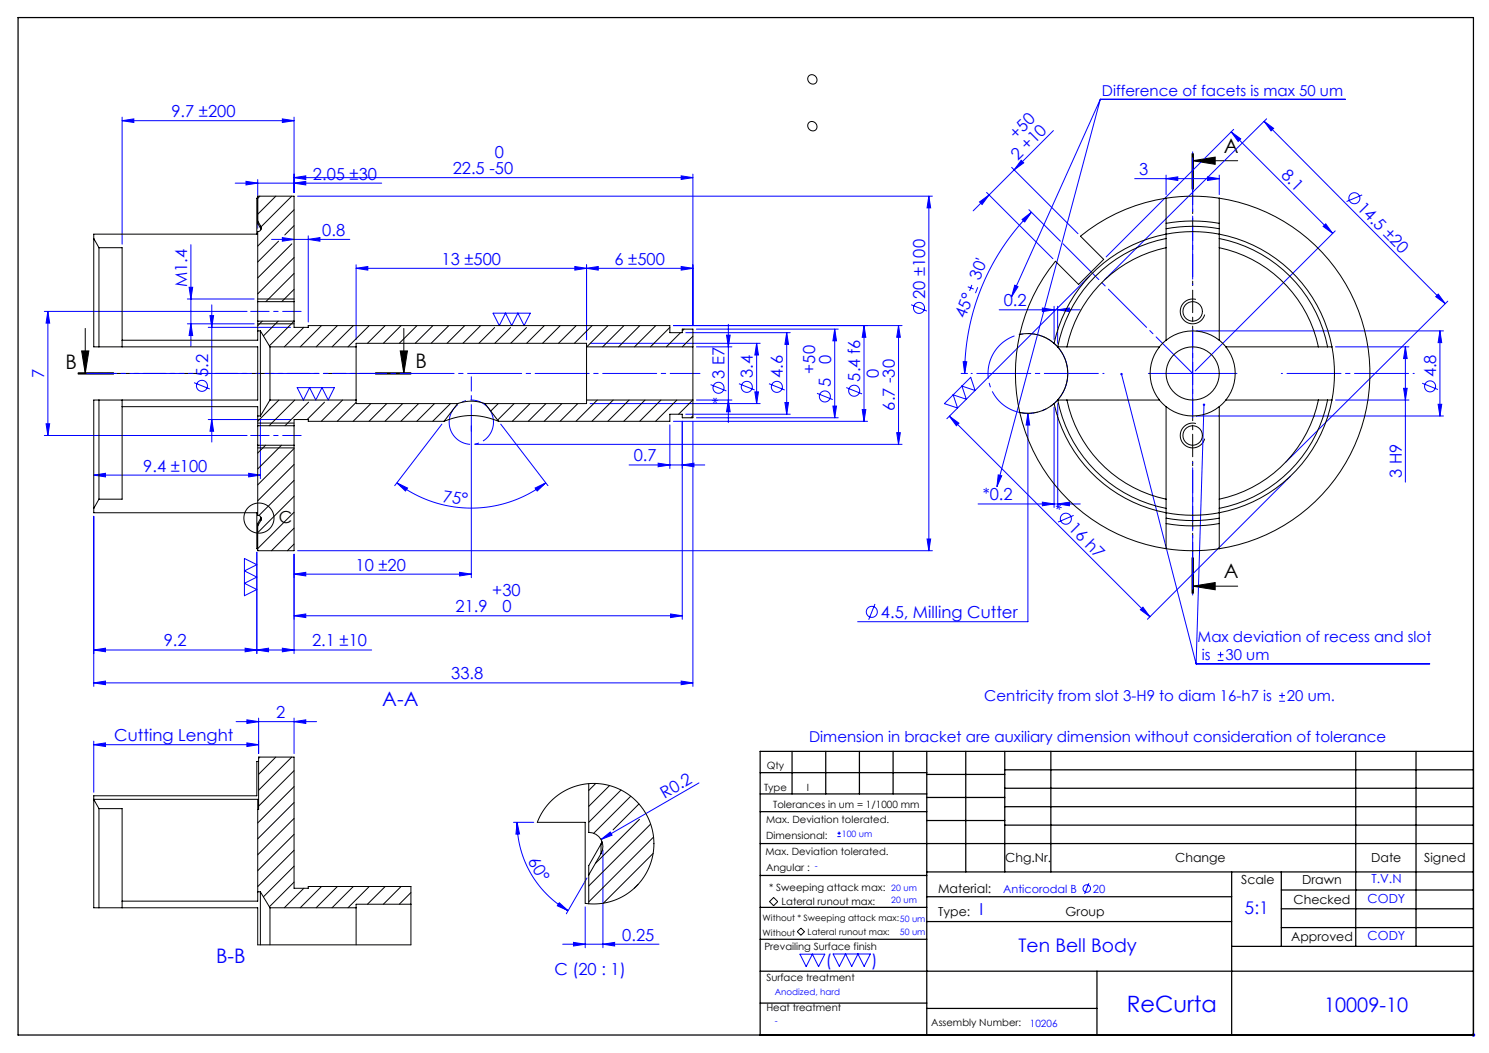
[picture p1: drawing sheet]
<svg xmlns="http://www.w3.org/2000/svg" width="420mm" height="297mm" viewBox="0 0 420 297" stroke-linecap="round" stroke-linejoin="round" font-family="sans-serif">
<g fill="none" stroke="#00f" stroke-width=".28">
<path d="M34.4 34l3.3-.5v1zM34.4 33v35.9M34.4 34h48.5M79.6 33.5l3.3 .5-3.3 .5zM82.9 33v21.3M297.1 36.8l-22.6 22.7M310.4 28h69.1M310.4 28l-25.1 55.7M310.4 28l-29.2 109.3M347.3 37.2l28.6 28.6M347.3 37.2l2.7 2-.8 .7zM348 36.5l-36 36"/>
<path d="M356.6 34.2l51.1 51.5M356.6 34.2l2.7 2-.8 .7zM357.3 33.5l-45.7 45.4M66.3 51.7h41.4M69.4 51.1l3.3 .6-3.3 .5zM72.7 50.7v13.6M82.9 51.7l3.3-.6v1.1zM82.9 50.1l3.3-.5v1zM82.9 50.1h112.5M83.9 55.3h179.1M192.1 49.6l3.3 .5-3.3 .5zM195.4 49.1v42.7"/>
<path d="M262 55.3l.5 3.3h-1zM262 55.3v100M276.3 57l2.7-2-2 2.7zM278.3 54.3l18.7 18.7M285.4 47.2l18.7 18.7M288 45.2l.8 .7-2.7 2zM290.2 59.2l8.9 8.8M290.9 59.9a64.3 64.3 0 0 0-18.8 45.4M320.1 50.4h23.8M328.9 50.4l3.3-.5v1zM328.9 49.4v5.5M340.6 49.9l3.3 .5-3.3 .5z"/>
<path d="M343.9 49.4v5.5M384.2 55l-4.4 1.8M53.8 69v28.7M76.6 67.5h22.1M79.6 67l3.3 .5-3.3 .5zM86.9 67.5l3.3-.5v1zM86.9 66.5v24.3M100.4 75.7l3.3-.5v1zM100.4 74.7v21.1M162.1 75.2l3.3 .5-3.3 .5zM165.4 75.7l3.3-.5v1zM165.4 74.7v21.1"/>
<path d="M192.1 75.2l3.3 .5-3.3 .5zM195.4 75.7h-95M288.3 61.9l2.6-2-1.9 2.7zM307.4 77.8l-40.3 40.3M373.2 63.9l.7-.8 2 2.7zM376.6 65.1l-39.5 39.5M12.5 87.8h57.2M13.5 87.8l.5 3.3h-1zM13.5 87.8v35M52.8 91.3h18.9M52.8 84.3h18.9M53.3 81h1.1l-.6 3.3z"/>
<path d="M53.8 91.3l.6 3.3h-1.1zM58.7 92.3h23.2M59.2 89h1l-.5 3.3zM59.7 86v38.7M139.1 88.3h10.5l-1.8 3.5-1.7-3.5-1.8 3.5-1.7-3.5-1.8 3.5zM166.4 96.8h48M189.9 91.8h64.5M193.4 93.8h29.5M196.4 97.8h10M196.4 92.8h40M204.9 94.5h1.1l-.6 3.3zM205.4 91.5v27.7"/>
<path d="M213.4 96.8v17M213.4 96.8l.5 3.3h-1zM221.9 93.8l.5 3.3h-1zM221.9 93.8v23M235.4 92.8v25M235.4 92.8l.6 3.3h-1.1zM243.7 91.8v27M243.7 91.8l.5 3.3h-1zM253.4 91.8v33.5M253.4 91.8l.6 3.3h-1.1zM257 86l4.4 1.7M273 80.9l1.6 .6"/>
<path d="M274.1 80.4l-.6 1.6M275.8 81l-.6 1.7M281.8 87.4h22.9M286.2 80.5l1 .4-1.9 2.8zM294 86.9l3.3 .5-3.3 .5zM297.3 86.4v9.4M298.3 87.4l3.3-.5v1zM298.3 86.4v10.4M336.4 92.8v25M337.4 93.3h69.8M376.7 97.8h20.7M396.4 97.8v38.2"/>
<path d="M396.4 97.8l.5 3.3h-1zM405 83.7l.7-.7 2 2.7zM406.2 93.3v24M406.2 93.3l.5 3.3h-1.1zM408.4 84.9l-45.7 45.4M13 119.5h1l-.5 3.3zM54.7 107.9l4.5 1.8M58.7 118.3h23.2M59.7 118.3l.5 3.3h-1zM73.4 118.3v16.7M83.8 109.3h10.5l-1.7 3.5-1.8-3.5-1.7 3.5-1.8-3.5-1.7 3.5zM124.7 119.6l-13.4 17.4"/>
<path d="M141.2 119.6l13.4 17.4M166.4 113.8h48M188.9 119.8v12.3M189.9 118.8h54.8M192.4 118.8v55.9M193.4 116.8h29.5M195.4 118.8v74.8M196.4 112.8h10M196.4 117.8h40M200.4 108.5l4.5 1.8M205.4 112.8l.6 3.3h-1.1zM208.4 108.2l4.5 1.8"/>
<path d="M212.9 110.5h1l-.5 3.3zM216.9 108.2l4.5 1.8M221.4 113.5h1l-.5 3.3zM230.4 110.9l4.5 1.8M234.9 114.5h1.1l-.6 3.3zM238.7 109.3l4.5 1.8M243.2 115.5h1l-.5 3.3zM267.8 117.4l56.6 56.6M267.8 117.4l2.7 2-.7 .7zM271.1 105.3h1.8M271.3 108.9l1.3 3.7-3.7-1.2 1.2 3.7-3.7-1.3 7.4-7.4 1.2 3.7zM271.7 102h1l-.6 3.3z"/>
<path d="M289.9 116.6l.5 3.3h-1zM289.9 116.6v58.8h-48M297.3 114.8v28.3M298.4 113.8v29.3M316.3 105.5l21.1 81.8M323.9 105.3h25M337.4 117.3h69.8M339.6 114.2l-2.2 73.1M376.7 112.8h20.7M395.9 109.5h1l-.5 3.3zM401.2 108.1l4.4 1.8M405.6 114h1.1l-.5 3.3z"/>
<path d="M12.5 122.8h57.2M26.4 134l3.3-.5v1zM26.4 134h47M70.1 133.5l3.3 .5-3.3 .5zM111.9 136.2l3 1.5-.5 .8zM111.9 136.2a34.5 34.5 0 0 0 42 0M132.9 120.1v42.8M133.9 125.3h120.5M150.9 137.7l3-1.5-2.4 2.3zM177.4 131.1h21.4M185.6 130.6l3.3 .5-3.3 .6zM192.4 131.1l3.3-.5v1.1z"/>
<path d="M252.9 122h1.1l-.6 3.3zM281.6 133.9l1 .3-1.4 3.1zM364 134.3l-40.3 40.4M26.4 145.6v48M68.9 157.5l3.5 1.8-3.5 1.7 3.5 1.8-3.5 1.7 3.5 1.8-3.5 1.7zM72.4 155.8v28.5M82.9 156.3v28M83.9 155.3h179.1M261.5 152h1l-.5 3.3zM275.9 142.1h28.8M294 141.6l3.3 .5-3.3 .5zM298.4 142.1l3.3-.5v1z"/>
<path d="M302.8 145.4l-4.4 1.9M82.9 173.7l3.3-.5v1zM82.9 173.7h109.5M82.9 161.9l3.3-.5v1zM82.9 161.9h50M129.6 161.4l3.3 .5-3.3 .5zM189.1 173.2l3.3 .5-3.3 .5zM246.8 170.4l-1.8 4.4M321.7 172l.7-.7 2 2.7zM26.4 183.3l3.3-.5v1zM26.4 192.6l3.3-.5v1zM26.4 192.6h169"/>
<path d="M69.1 182.8l3.3 .5-3.3 .5zM72.4 183.3l3.3-.5v1zM79.6 182.8l3.3 .5-3.3 .5zM104.8 183.3h-78.4M192.1 192.1l3.3 .5-3.3 .5zM337.4 187.3h65.9M343.5 186.3h1.6M343.5 184.7h1.6M344.3 183.9v1.6M360.8 197.8h1.6M360.8 196.2h1.6M361.6 195.4v1.6"/>
<path d="M26.4 210l3.3-.5v1.1zM26.4 209v14.5M26.4 210h46.5M66.6 203.5h22.7M69.6 203l3.3 .5-3.3 .5zM69.6 209.5l3.3 .5-3.3 .6zM72.9 202.5v10M82.9 203.5l3.3-.5v1zM82.9 202.5v10M144.8 231.9h5.8M145.8 231.9l.7 3.3-1 .1zM145.8 231.9a28.8 28.8 0 0 0 14.4 25"/>
<path d="M169.5 236.8l2.6-2.1 .5 .9zM170.1 239.8v27.5M197.2 220.8l-27.7 16M236.2 236h1M236.2 235h1M236.7 234.5v1M157.8 254.6l2.4 2.3-3-1.4zM165.1 255.8v11.5M165.6 247.6l-5.9 10.1M307.2 249.1l-1.3 3M158.7 266.3h27.2M161.8 265.8l3.3 .5-3.3 .5z"/>
<path d="M170.1 266.3l3.3-.5v1zM225.6 269.1h7l-1.7 3.5-1.8-3.5-1.7 3.5zM235 269.1h10.5l-1.8 3.5-1.7-3.5-1.7 3.5-1.8-3.5-1.7 3.5zM415.1 291.9h1M415.3 291.6l.7 .7M415.6 291.4v1M416 291.6l-.7 .7"/>
<circle cx="382" cy="55.9" r="1.56"/>
<circle cx="259.2" cy="86.8" r="1.56"/>
<circle cx="57" cy="108.8" r="1.56"/>
<circle cx="202.7" cy="109.4" r="1.56"/>
<circle cx="210.6" cy="109.1" r="1.56"/>
<circle cx="219.1" cy="109.1" r="1.56"/>
<circle cx="232.7" cy="111.8" r="1.56"/>
<circle cx="240.9" cy="110.2" r="1.56"/>
<circle cx="403.4" cy="109" r="1.56"/>
<circle cx="300.6" cy="146.3" r="1.56"/>
<circle cx="245.9" cy="172.6" r="1.56"/>
<circle cx="306.5" cy="250.6" r="1.06"/>
</g>
<g fill="none" stroke="#000" stroke-width=".28">
<path d="M228.2 34.6a1.33 1.33 0 0 1 2.1 .5 1.33 1.33 0 0 1-1.2 1.8 1.44 1.44 0 0 1-.9-2.3zM228.2 21.4a1.33 1.33 0 0 1 2.1 .5 1.33 1.33 0 0 1-1.2 1.8 1.44 1.44 0 0 1-.9-2.3zM336.2 43.3v10M336.4 45.3h12.7M336.4 45.3l6.4-1v2zM336.4 43.3v10M336.6 43.3v10M23 99h2.1l-1.1 6.3zM24 92.6v12.7M72.7 84.3h10.2M72.7 91.3h10.2M112.9 99h2l-1 6.3z"/>
<path d="M113.9 92.6v12.7M337.3 84.5a3.5 3.5 0 0 0-4.3 2.4 3.5 3.5 0 0 0 2.5 4.3 3.5 3.5 0 0 0 4.3-2.5M22 105.3h10M22 105.5h10M22 105.2h10M72.7 119.3h10.2M105.9 105.3h10M105.9 105.5h10M105.9 105.2h10M337.3 119.5a3.5 3.5 0 0 0-4.3 2.4 3.5 3.5 0 0 0 2.5 4.3 3.5 3.5 0 0 0 4.3-2.5M72.7 126.3h10.2M336.2 157.3v10"/>
<path d="M336.4 157.3v10M336.6 157.3v10zM336.4 165.3h12.7M336.4 165.3l6.4-1v2zM218.2 253.1l1.2 1.2-1.2 1.2-1.1-1.2zM224.9 262.8l1-1 1 1-1 1z"/>
<circle cx="73" cy="146.1" r="4.2"/>
</g>
<path d="M300.7 102a11.2 11.2 0 0 0-18.8-4.6 11.2 11.2 0 0 0 4.9 18.7 11.2 11.2 0 0 0 14.1-13.1l-.2-1" fill="none" stroke="#00f" stroke-width=".28" stroke-dasharray="15.2 1.3 1.3 1.3" stroke-dashoffset=".9" stroke-linecap="butt"/>
<path d="M138.9 117.3a6.3 6.3 0 0 0-10.4-2.6 6.3 6.3 0 0 0 2.8 10.4 6.3 6.3 0 0 0 7.7-7.5l-.1-.3" fill="none" stroke="#00f" stroke-width=".28" stroke-dasharray="15.2 1.3 1.3 1.3" stroke-dashoffset="7" stroke-linecap="butt"/>
<path d="M336.4 43.3v124" fill="none" stroke="#000" stroke-width=".28" stroke-dasharray="6.3 1.3 1.3 1.3" stroke-dashoffset="2.1"/>
<path d="M22 105.3h93.9" fill="none" stroke="#000" stroke-width=".28" stroke-dasharray="6.3 1.3 1.3 1.3" stroke-dashoffset="2"/>
<path d="M336.2 105.2l-36.4-36.5" fill="none" stroke="#00f" stroke-width=".28" stroke-dasharray="15.2 1.3 1.3 1.3" stroke-dashoffset=".9"/>
<path d="M197.4 105.3h-173" fill="none" stroke="#00f" stroke-width=".28" stroke-dasharray="15.2 1.3 1.3 1.3" stroke-dashoffset="6.8"/>
<path d="M84.9 87.8h-14.2M84.9 122.8h-14.2" fill="none" stroke="#00f" stroke-width=".28" stroke-dasharray="15.2 1.3 1.3 1.3" stroke-dashoffset="10"/>
<path d="M132.9 121.7v-15.4" fill="none" stroke="#00f" stroke-width=".28" stroke-dasharray="15.2 1.3 1.3 1.3" stroke-dashoffset="7.7"/>
<g fill="none" stroke="#000" stroke-width=".35">
<path d="M5.1 5h410.5v286.9h-410.5zM214.4 217.9h47M223.4 211.9v12M232.9 211.9v12M242.4 211.9v12M251.9 211.9v12M261.4 211.9v80M261.4 218.4h22M272.4 211.9v34M283.4 217.1h132.2M283.4 211.9v34M296.4 211.9v34"/>
<path d="M382.4 211.9v55M399.4 211.9v55M415.6 211.9h-201.2v80M214.4 237.9h201.2M214.4 228.9h47M214.4 223.9h47M261.4 224.9h22M261.4 231.4h22M283.4 222.3h132.2M283.4 227.5h132.2M283.4 232.7h132.2M214.4 255.9h47"/>
<path d="M214.4 246.9h47M261.4 245.9h154.2M261.4 259.9h86M261.4 252.9h86M347.4 245.9v46M361.4 245.9v21M361.4 251h54.2M361.4 256.3h54.2M214.4 273.9h201.2M214.4 264.9h47M309.4 273.9v18M347.4 266.9h68.2"/>
<path d="M361.4 261.6h54.2M214.4 282.9h47M261.4 284.4h48"/>
</g>
<path d="M336.4 80.3v-37.5M311.4 105.3h-37.5M361.4 105.3h37.5M336.4 130.3v37.5" fill="none" stroke="#00f" stroke-width=".28" stroke-dasharray="15.2 1.3 1.3 1.3" stroke-dashoffset="-1.6"/>
<g fill="#000">
<path d="M336.4 45.3l6.4-1v2zM336.4 165.3l6.4-1v2z"/>
<path d="M23 99h2.1l-1.1 6.3zM112.9 99h2l-1 6.3z"/>
</g>
<g fill="#00f">
<path d="M289.9 116.6l.5 3.3h-1z"/>
<path d="M169.5 236.8l2.6-2.1 .5 .9z"/>
<path d="M129.6 161.4l3.3 .5-3.3 .5zM82.9 161.9l3.3-.5v1z"/>
<path d="M252.9 122h1.1l-.6 3.3zM253.4 91.8l.6 3.3h-1.1z"/>
<path d="M70.1 133.5l3.3 .5-3.3 .5zM26.4 134l3.3-.5v1z"/>
<path d="M162.1 75.2l3.3 .5-3.3 .5zM100.4 75.7l3.3-.5v1zM189.1 173.2l3.3 .5-3.3 .5zM82.9 173.7l3.3-.5v1z"/>
<path d="M294 86.9l3.3 .5-3.3 .5zM298.3 87.4l3.3-.5v1zM294 141.6l3.3 .5-3.3 .5zM298.4 142.1l3.3-.5v1zM165.4 75.7l3.3-.5v1zM192.1 75.2l3.3 .5-3.3 .5zM82.9 50.1l3.3-.5v1zM192.1 49.6l3.3 .5-3.3 .5zM34.4 34l3.3-.5v1zM79.6 33.5l3.3 .5-3.3 .5zM79.6 67l3.3 .5-3.3 .5zM86.9 67.5l3.3-.5v1zM72.4 183.3l3.3-.5v1zM79.6 182.8l3.3 .5-3.3 .5zM185.6 130.6l3.3 .5-3.3 .6zM192.4 131.1l3.3-.5v1.1z"/>
<path d="M69.4 51.1l3.3 .6-3.3 .5zM82.9 51.7l3.3-.6v1.1z"/>
<path d="M276.3 57l2.7-2-2 2.7zM288 45.2l.8 .7-2.7 2z"/>
<path d="M288.3 61.9l2.6-2-1.9 2.7zM271.7 102h1l-.6 3.3z"/>
<path d="M13 119.5h1l-.5 3.3zM13.5 87.8l.5 3.3h-1zM53.8 91.3l.6 3.3h-1.1zM53.3 81h1.1l-.6 3.3z"/>
<path d="M396.4 97.8l.5 3.3h-1zM395.9 109.5h1l-.5 3.3zM406.2 93.3l.5 3.3h-1.1zM405.6 114h1.1l-.5 3.3zM204.9 94.5h1.1l-.6 3.3zM205.4 112.8l.6 3.3h-1.1zM235.4 92.8l.6 3.3h-1.1zM234.9 114.5h1.1l-.6 3.3zM243.7 91.8l.5 3.3h-1zM243.2 115.5h1l-.5 3.3zM59.2 89h1l-.5 3.3zM59.7 118.3l.5 3.3h-1zM213.4 96.8l.5 3.3h-1zM212.9 110.5h1l-.5 3.3zM262 55.3l.5 3.3h-1zM261.5 152h1l-.5 3.3z"/>
<path d="M221.9 93.8l.5 3.3h-1zM221.4 113.5h1l-.5 3.3z"/>
<path d="M145.8 231.9l.7 3.3-1 .1zM157.8 254.6l2.4 2.3-3-1.4z"/>
<path d="M356.6 34.2l2.7 2-.8 .7zM405 83.7l.7-.7 2 2.7z"/>
<path d="M267.8 117.4l2.7 2-.7 .7zM321.7 172l.7-.7 2 2.7z"/>
<path d="M347.3 37.2l2.7 2-.8 .7zM373.2 63.9l.7-.8 2 2.7z"/>
<path d="M111.9 136.2l3 1.5-.5 .8zM150.9 137.7l3-1.5-2.4 2.3z"/>
<path d="M69.6 203l3.3 .5-3.3 .5zM82.9 203.5l3.3-.5v1zM26.4 210l3.3-.5v1.1zM69.6 209.5l3.3 .5-3.3 .6zM161.8 265.8l3.3 .5-3.3 .5zM170.1 266.3l3.3-.5v1z"/>
<path d="M26.4 183.3l3.3-.5v1zM69.1 182.8l3.3 .5-3.3 .5zM26.4 192.6l3.3-.5v1zM192.1 192.1l3.3 .5-3.3 .5z"/>
<path d="M328.9 50.4l3.3-.5v1zM340.6 49.9l3.3 .5-3.3 .5z"/>
<path d="M316.1 105.3a.34 .34 0 0 0 .1 .5 .34 .34 0 0 0 .5-.3 .34 .34 0 0 0-.4-.3v.3v-.3zM339.4 113.9a.34 .34 0 0 0 0 .5 .34 .34 0 0 0 .5-.1 .34 .34 0 0 0-.3-.5v.4v-.4zM286.2 80.5l1 .4-1.9 2.8zM281.6 133.9l1 .3-1.4 3.1z"/>
</g>
<g fill="none" stroke="#000" stroke-width=".28">
<path d="M73.3 55.3l-.6 .6h-.3v10.1h-46v1.3M77.8 55.3l-5.1 5.1M82.3 55.3l-8.7 8.7M82.9 59.2l-10.2 10.2M328.9 55.9a50 50 0 0 0-24.1 10.7l6.5 6.6-7.1 7-6.5-6.5a50 50 0 0 0-10.1 20.6M328.9 55.9a50 50 0 0 1 15 0M328.9 55.9v40.1M343.9 55.9a50 50 0 0 1 42.5 49.4 50 50 0 0 1-42.5 49.5M343.9 55.9v40.1M26.4 67.3v30.5h46.3v15h-46.3v30.6M26.4 67.3l1.5 2.6M27.9 69.9v27.9"/>
<path d="M27.9 69.9h6.5v26.1M72.7 62.3v.7l.9 1.5M72.7 62.3v-7h10.2v29.8M72.7 62.3l.9 1.5M73.6 63.8a1 1 0 0 1-.9 1.5v19.8M73.6 63.8v.7M73.6 64.5v.2M78.6 68l-5.9 5.9M82.3 68.8l-9.6 9.6M82.9 63.7l-2.6 2.6M82.9 72.6l-10.2 10.3M82.9 77.1l-7.9 8"/>
<path d="M328.9 67.3a38.8 38.8 0 0 0-30.5 30.5M328.9 69.9a36.2 36.2 0 0 0-28 27.9M328.9 64.5a41.5 41.5 0 0 1 15 0M328.9 63a43 43 0 0 1 15 0M343.9 67.3a38.8 38.8 0 0 1 30.6 30.5M343.9 69.9a36.3 36.3 0 0 1 28 27.9M34.4 96v1.8M72.7 85.1v5.5M72.7 93.3v2.7h-38.3M72.7 93.3h.7M72.7 90.6v2.7M72.7 90.6h10.2"/>
<path d="M72.7 85.1h10.2M73.4 93.3v24M73.4 93.3l2.7 4.5M74 90.6l-1.3 1.3M76.1 97.8v15M76.1 97.8h24.3M78.5 90.6l-4.2 4.1M82.9 85.1v5.5M82.9 90.6v1.7h4v-.5h102v2h3.5v-1h3v5M82.9 81.6l-3.4 3.5M82.9 90.6l-6.9 7M85.7 92.3l-5.5 5.5"/>
<path d="M90.7 91.8l-6 6M95.2 91.8l-6 6M99.7 91.8l-6 6M100.4 97.8v15M100.4 97.8v-1h65v1M104.2 91.8l-6 6M108.6 91.8l-5 5M113.1 91.8l-5 5M117.6 91.8l-5 5M122.1 91.8l-5 5M126.6 91.8l-5 5M131.1 91.8l-5 5"/>
<path d="M135.6 91.8l-5 5M139.5 92.4l-4.4 4.4M144 92.4l-4.4 4.4M148.5 92.4l-4.4 4.4M153.5 91.8l-5 5M158 91.8l-5 5M162.5 91.8l-5 5M165.4 97.8v15M165.4 97.8h30M167 91.8l-5 5M171.5 91.8l-6 6M176 91.8l-6 6"/>
<path d="M180.5 91.8l-6 6M185 91.8l-6 6M188.9 92.4l-5.4 5.4M192 93.8l-4 4M193 92.8l-.6 .5M195.4 94.8l-3 3M195.4 97.8v15M287.6 94.3a11.2 11.2 0 0 1 9.7 2.5M287.6 94.3a50 50 0 0 0 0 22M297.3 96.8l1 1M297.3 96.8a40 40 0 0 1 39.6-31.5 40 40 0 0 1 38.8 32.5M298.3 97.8a11.2 11.2 0 0 1 0 15"/>
<path d="M298.3 97.8h28.7M327 97.8a12 12 0 0 0 0 15M328.9 96l-1.9 1.8M328.9 96a12 12 0 0 1 15 0M343.9 96l1.9 1.8M345.8 97.8a12 12 0 0 1 0 15M345.8 97.8h29.9M375.7 97.8a40 40 0 0 1 0 15M27.9 112.8v28M34.4 114.7h38.3v2.6M34.4 112.8v1.9M34.4 114.7v26.1h-6.5"/>
<path d="M72.7 117.3v2.8M72.7 117.3h.7M76.1 112.8h24.3M76.1 112.8l-2.7 4.5M78.7 112.8l-6 6M83.2 112.8l-7.3 7.3M87 113.4l-6.6 6.7M91.5 113.4l-4.9 4.9M96.6 112.8l-6 6M100.4 113.5l-5.3 5.3M100.4 112.8v1h28.7M104.6 113.8l-5 5"/>
<path d="M109.1 113.8l-5 5M113.6 113.8l-5 5M118.1 113.8l-5 5M122.6 113.8l-5 5M125.3 118.8a19 19 0 0 1 15.3 0M125.3 118.8h-38.4v-.5h-4v1.8M127.1 113.8l-5 5M129.1 113.8l.3-.1a11.3 11.3 0 0 1 7.4 .1M129.1 113.8l-3.8 5M136.8 113.8l3.8 5M140.5 113.8l-2.1 2.1M145 113.8l-4.6 4.7"/>
<path d="M149.5 113.8l-5 5M154 113.8l-5 5M158.5 113.8l-5 5M163 113.8l-5 5M165.4 112.8h30M165.4 112.8v1h-28.6M168.5 112.8l-6 6M173 112.8l-6 6M177.4 112.8l-6 6M181.9 112.8l-6 6M186.4 112.8l-6 6M190.9 112.8l-6 6"/>
<path d="M195.4 112.8l-4 4M195.4 117.3l-.5 .5M195.4 112.8v5h-3v-1h-3.5v2h-48.3M287.6 116.3a50 50 0 0 0 41.3 38.5M297.3 113.8a11.2 11.2 0 0 1-9.7 2.5M298.3 112.8l-1 1M298.3 112.8h28.7M298.4 112.8a38.8 38.8 0 0 0 30.5 30.6M300.9 112.8a36.3 36.3 0 0 0 28 28M327 112.8l1.9 1.9M328.9 114.7a12 12 0 0 0 15 0M328.9 114.7v40.1"/>
<path d="M343.9 114.7v40.1M345.8 112.8l-1.9 1.9M345.8 112.8h29.9M371.9 112.8a36.3 36.3 0 0 1-28 28M374.5 112.8a38.8 38.8 0 0 1-30.6 30.6M375.7 112.8a40 40 0 0 1-38.8 32.5 40 40 0 0 1-39.6-31.5M72.7 125.6v19.7a1 1 0 0 1 .9 1.5M72.7 120.1v5.5M72.7 120.1h10.2M72.7 125.6h10.2M74.9 125.6l-2.2 2.2M79.4 125.6l-6.7 6.7"/>
<path d="M82.9 120.1v5.5M82.9 125.6v29.7h-10.2v-7M82.9 126.5l-10.2 10.3M82.9 131l-10.2 10.3M82.9 135.5l-9.9 9.9M82.9 140l-10.2 10.2M26.4 143.4v1.2h46v10.2h.3M27.9 140.8l-1.5 2.6M73.6 146.1v.7M73.6 146.1l-.9 1.6v.6M73.6 146.8l-.9 1.5M73.6 146v.1"/>
<path d="M82.9 144.5l-10.2 10.2M82.9 149l-6.3 6.3M82.9 153.5l-1.8 1.8M328.9 146.1a41.5 41.5 0 0 0 15 0M328.9 147.7a43 43 0 0 0 15 0M328.9 154.8a50 50 0 0 0 15 0M72.9 214.8h-.5v9.7h-46v1M73.3 213.5l-.4 .4M77.8 213.5l-4.9 4.9M82.3 213.5l-9.4 9.4M82.9 217.4l-10 10M26.4 225.5v30.5h46.3v10.5h43.2v-11.5"/>
<path d="M26.4 225.5h46.3v2.8M26.4 225.5h.1M26.4 225.5l1.5 2.6M27.9 228.1v27.9M27.9 228.1h6.5v26.1M72.7 228.3v23.2M72.7 228.3h.2v-14.8h10v37h4v-.5h29v5M82.9 221.9l-10.2 10.2M82.9 226.3l-10.2 10.3M82.9 230.8l-10.2 10.3M82.9 235.3l-10.2 10.3M82.9 239.8l-10.2 10.3"/>
<path d="M155.5 225.8a17 17 0 0 1 28.1 6.9 17 17 0 0 1-18.5 22.1v-22.9h-13.5a17 17 0 0 1 3.9-6.1zM166.1 221v13.8a4 4 0 0 1 3.4 6M168 221l-1.9 2M169.5 238v2.8M169.5 238l-3.4 6.1v2.7M169.8 237.4l-.3 .6M171.9 221.6l-5.8 5.8M175.2 222.8l-9.1 9.1M177.9 224.6l-10.4 10.4M180.2 226.8l-7.3 7.3M180.4 231.1l-12.5 12.4M183.5 232.4l-17.4 17.5"/>
<path d="M184.3 236.1l-18.2 18.3M34.4 254.2v1.8M72.7 251.5v2.7h-38.3M72.7 251.5h.7M73.4 251.5v15M73.4 251.5l2.7 4.5M76.1 256v10.5M76.1 256h24.3M82.9 244.3l-8.6 8.7M82.9 248.8l-6.9 7M85.7 250.5l-5.5 5.5M90.7 250l-6 6"/>
<path d="M95.2 250l-6 6M99.7 250l-6 6M100.4 256v10.5M104.2 250l-6 6M108.6 250l-5 5M113.1 250l-5 5M115.9 255h-15.5v1M115.9 251.8l-3.3 3.2M166.1 246.8v8.1M169.5 240.8l-3.4 6M180 249.4l-1.1 1.1M184.2 240.7l-14 14"/>
<circle cx="336.4" cy="87.8" r="2.75"/>
<circle cx="336.4" cy="105.3" r="7.5"/>
<circle cx="336.4" cy="122.8" r="2.75"/>
</g>
<text font-size="6.3" fill="#00f" x="317.8" y="285.3">ReCurta</text>
<g font-size="5.6">
<text x="345.2" y="43.1">A</text>
<text x="18.4" y="104">B</text>
<text x="117.2" y="103.7">B</text>
<text x="345.2" y="163.1">A</text>
</g>
<g font-size="5.6" fill="#00f">
<text x="107.8" y="199.1">A-A</text>
<text x="61" y="271.6">B-B</text>
<text x="373.5" y="285.3">10009-10</text>
</g>
<text font-size="5.3" fill="#00f" x="287.3" y="268.4">Ten Bell Body</text>
<text font-size="4.9" fill="#00f" x="351.1" y="257.8">5:1</text>
<g font-size="4.7" fill="#00f">
<text x="48.4" y="33">9.7 ±200</text>
<text x="286.6" y="39.5" transform="rotate(-45 286.6 39.5)">+50</text>
<text x="139.6" y="44.6">0</text>
<text x="287.1" y="45.4" transform="rotate(-45 287.1 45.4)">2 +10</text>
<text x="88.3" y="50.6">2.05 ±30</text>
<text x="127.7" y="49">22.5 -50</text>
<text x="321.4" y="49.4">3</text>
<text x="361.1" y="49.6" transform="rotate(45 361.1 49.6)">8.1</text>
<text x="382.6" y="58.9" transform="rotate(45 382.6 58.9)">14.5 ±20</text>
<text x="90.9" y="66.5">0.8</text>
<text x="124.6" y="74.7">13 ±500</text>
<text x="173.3" y="74.7">6 ±500</text>
<text x="52.8" y="81.1" transform="rotate(-90 52.8 81.1)">M1.4</text>
<text x="276.4" y="79.2" transform="rotate(-69 276.4 79.2)">30'</text>
<text x="260.9" y="84.3" transform="rotate(-90 260.9 84.3)">20 ±100</text>
<text x="283.1" y="86.4">0.2</text>
<text x="272.2" y="90.1" transform="rotate(-69 272.2 90.1)">45°</text>
<text x="12.5" y="106.6" transform="rotate(-90 12.5 106.6)">7</text>
<text x="58.7" y="106.3" transform="rotate(-90 58.7 106.3)">5.2</text>
<text x="204.4" y="106.8" transform="rotate(-90 204.4 106.8)">3 E7</text>
<text x="212.4" y="106.5" transform="rotate(-90 212.4 106.5)">3.4</text>
<text x="220.8" y="106.5" transform="rotate(-90 220.8 106.5)">4.6</text>
<text x="229.9" y="105.4" transform="rotate(-90 229.9 105.4)">+50</text>
<text x="234.4" y="102.5" transform="rotate(-90 234.4 102.5)">0</text>
<text x="242.6" y="107.6" transform="rotate(-90 242.6 107.6)">5.4 f6</text>
<text x="247.9" y="106.5" transform="rotate(-90 247.9 106.5)">0</text>
<text x="405.1" y="106.4" transform="rotate(-90 405.1 106.4)">4.8</text>
<text x="234.4" y="109.3" transform="rotate(-90 234.4 109.3)">5</text>
<text x="204.4" y="114.1" transform="rotate(-90 204.4 114.1)">*</text>
<text x="252.4" y="115.8" transform="rotate(-90 252.4 115.8)">6.7 -30</text>
<text x="178.7" y="130.1">0.7</text>
<text x="40.4" y="133">9.4 ±100</text>
<text x="395.4" y="134.7" transform="rotate(-90 395.4 134.7)">3 H9</text>
<text x="124.7" y="141.5" transform="rotate(8 124.7 141.5)">75°</text>
<text x="277.2" y="141.1">*0.2</text>
<text x="296.1" y="144.2" transform="rotate(45 296.1 144.2)">*</text>
<text x="301.2" y="149.3" transform="rotate(45 301.2 149.3)">16 h7</text>
<text x="100.3" y="160.9">10 ±20</text>
<text x="128.5" y="172.6">21.9</text>
<text x="138.9" y="168.1">+30</text>
<text x="141.7" y="172.7">0</text>
<text x="248.5" y="174.3">4.5, Milling Cutter</text>
<text x="46.2" y="182.3">9.2</text>
<text x="88" y="182.3">2.1 ±10</text>
<text x="127.3" y="191.6">33.8</text>
<text x="77.9" y="202.5">2</text>
<text x="32.2" y="209">Cutting Lenght</text>
<text x="187.5" y="225.3" transform="rotate(-30 187.5 225.3)">R0.2</text>
<text x="148.8" y="242.8" transform="rotate(60 148.8 242.8)">60°</text>
<text x="276.2" y="258.1">I</text>
<text x="175.5" y="265.3">0.25</text>
<text x="156.4" y="275.1">C (20 : 1)</text>
<text x="232.9" y="272.6">(</text>
<text x="245.9" y="272.6">)</text>
</g>
<text font-size="4.7" x="78.6" y="147.5">C</text>
<g font-size="4.2" fill="#00f">
<text x="310.8" y="27.1">Difference of facets is max 50 um</text>
<text x="337.8" y="181">Max deviation of recess and slot</text>
<text x="339" y="186.3">is</text>
<text x="345.7" y="186.3">30 um</text>
<text x="277.6" y="197.8">Centricity from slot 3-H9 to diam 16-h7 is</text>
<text x="363" y="197.8">20 um.</text>
<text x="228.2" y="209.3">Dimension in bracket are auxiliary dimension without consideration of tolerance</text>
</g>
<g font-size="3.5">
<text x="283.6" y="243.1">Chg.Nr.</text>
<text x="331.5" y="243.1">Change</text>
<text x="386.8" y="243.1">Date</text>
<text x="401.7" y="243.1">Signed</text>
<text x="264.6" y="252">Material:</text>
<text x="350.1" y="249.3">Scale</text>
<text x="367.3" y="249.3">Drawn</text>
<text x="364.9" y="254.9">Checked</text>
<text x="264.6" y="258.3">Type:</text>
<text x="300.6" y="258.3">Group</text>
<text x="364.2" y="265.4">Approved</text>
</g>
<g font-size="3.5" fill="#00f">
<text x="386.8" y="249.1">T.V.N</text>
<text x="385.8" y="254.6">CODY</text>
<text x="385.8" y="265">CODY</text>
</g>
<g font-size="3.2" fill="#00f">
<text x="283" y="251.8">Anticorodal B</text>
<text x="308.3" y="251.8">20</text>
</g>
<g font-size="2.8">
<text x="216.3" y="216.9">Qty</text>
<text x="215.5" y="223">Type</text>
<text x="218.1" y="227.9">Tolerances in um = 1/1000 mm</text>
<text x="227.6" y="223">I</text>
<text x="216.1" y="232.2">Max. Deviation tolerated.</text>
<text x="216.1" y="236.6">Dimensional:</text>
<text x="215.9" y="241.2">Max. Deviation tolerated.</text>
<text x="216.1" y="245.6">Angular :</text>
<text x="217" y="251.4">* Sweeping attack max:</text>
<text x="220.5" y="255.2">Lateral runout max:</text>
<text x="215.6" y="268">Prevailing Surface finish</text>
<text x="216.2" y="276.8">Surface treatment</text>
<text x="216.2" y="285.2">Heat treatment</text>
<text x="262.7" y="289.4">Assembly Number:</text>
</g>
<text font-size="2.8" fill="#00f" x="290.5" y="289.5">10206</text>
<g font-size="2.5" fill="#00f">
<text x="237.5" y="236">100 um</text>
<text x="229.8" y="245.1">-</text>
<text x="251.4" y="251.2">20 um</text>
<text x="251.4" y="254.7">20 um</text>
<text x="253.8" y="263.9">50 um</text>
<text x="218.5" y="280.6">Anodized, hard</text>
<text x="218.5" y="288.9">-</text>
</g>
<g font-size="2.5">
<text x="215.1" y="263.9">Without</text>
<text x="215.1" y="259.9">Without * Sweeping attack max:50 um</text>
<text x="227.8" y="263.8">Lateral runout max:</text>
</g>
</svg>
